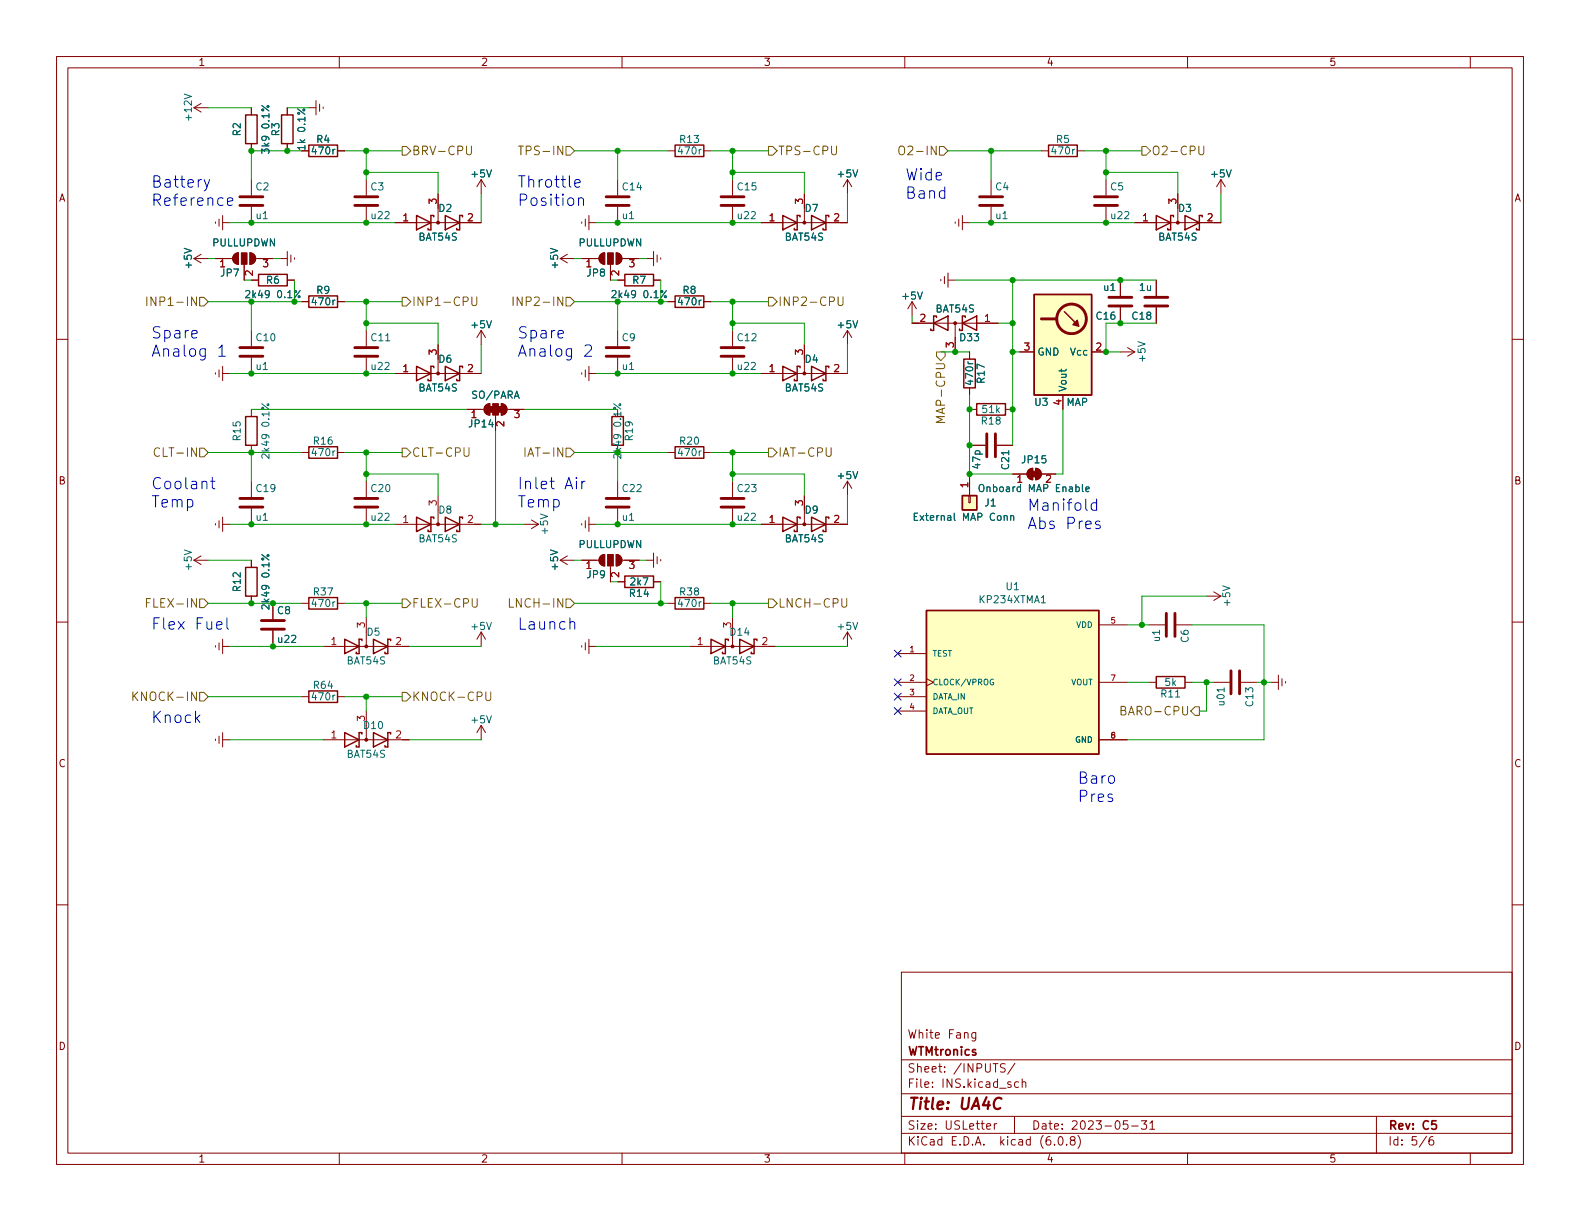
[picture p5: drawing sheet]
<svg xmlns="http://www.w3.org/2000/svg" width="279mm" height="216mm" viewBox="0 0 279 216" stroke-linecap="round" stroke-linejoin="round" font-family="sans-serif">
<g fill="none" stroke="#840000" stroke-width=".18">
<path d="M10 10h259.4v195.9h-259.4zM12 12h255.4v191.9h-255.4zM34.3 19.1l1.3 .7M34.3 19.1h2.5M35.6 18.3l-1.3 .8M44.4 19.1v1.2M50.8 19.1v1.2M54.6 19.1h1.3M55.9 17.8v2.5M56.5 18.4v1.3M57.1 18.9v.3M60 10v2"/>
<path d="M110 10v2M160 10v2M210 10v2M260 10v2M38.1 39.2v.3M38.7 38.7v1.3M39.4 38.1v2.5M39.4 39.4h1.2M44.4 25.4v1.3M44.4 31.8v2.7M44.4 36.6v2.8M50.8 25.4v1.3"/>
<path d="M53.3 26.7h1.3M59.7 26.7h1.3M64.8 31.8v2.7M64.8 36.6v2.8M69.8 39.4h15.3M77.5 34.3v5.1M85.1 31.8v2.5M85.1 31.8l-.8 1.2M85.1 31.8l.8 1.2M102.9 39.2v.3M103.5 38.7v1.3M104.1 38.1v2.5"/>
<path d="M104.1 39.4h1.3M109.2 31.8v2.7M109.2 36.6v2.8M118.1 26.7h1.3M124.5 26.7h1.2M129.5 31.8v2.7M129.5 36.6v2.8M134.6 39.4h15.3M142.2 34.3v5.1M149.9 31.8l-.8 1.2M149.9 31.8v2.5M149.9 31.8l.7 1.2"/>
<path d="M168.9 39.2v.3M169.5 38.7v1.3M170.2 39.4h1.2M170.2 38.1v2.5M175.3 31.8v2.7M175.3 36.6v2.8M184.1 26.7h1.3M190.5 26.7h1.3M195.6 31.8v2.7M195.6 36.6v2.8M200.7 39.4h15.2M208.3 34.3v5.1"/>
<path d="M215.9 31.8l-.8 1.2M215.9 31.8v2.5M215.9 31.8l.8 1.2M10 60h2M34.3 45.7h2.5M34.3 45.7l1.3 .8M35.6 45l-1.3 .7M38.1 45.7h3M41.4 45l.8-.3v2a1.02 1.02 0 0 1-1-.6 1.02 1.02 0 0 1 .2-1.1zM43.2 46.7v2.8M44.2 44.7a1.02 1.02 0 0 1 1 1 1.02 1.02 0 0 1-1 1zM44.4 58.4v2.8"/>
<path d="M44.4 49.5h1.3M45.2 45.7h3.1M49.5 45.7h1.3M50.8 49.5h1.3M50.8 44.5v2.5M51.4 45.1v1.3M52.1 45.6v.2M53.3 53.3h1.3M59.7 53.3h1.3M64.8 58.4v2.8M85.1 58.4v2.6M85.1 58.4l-.8 1.3"/>
<path d="M85.1 58.4l.8 1.3M99.1 45.7h2.5M99.1 45.7l1.2 .8M100.3 45l-1.2 .7M102.9 45.7h3M106.2 45l.7-.3v2a1.02 1.02 0 0 1-.9-.6 1.02 1.02 0 0 1 .2-1.1zM107.9 46.7v2.8M109 44.7a1.02 1.02 0 0 1 1 1 1.02 1.02 0 0 1-1 1zM109.2 58.4v2.8M109.2 49.5h1.3M110 45.7h3M114.3 45.7h1.3"/>
<path d="M115.6 49.5h1.2M115.6 44.5v2.5M116.2 45.1v1.3M116.8 45.6v.2M118.1 53.3h1.3M124.5 53.3h1.2M129.5 58.4v2.8M149.9 58.4v2.6M149.9 58.4l-.8 1.3M149.9 58.4l.7 1.3M161.3 53.3l-.8 1.3M161.3 53.3v2.6"/>
<path d="M161.3 53.3l.8 1.3M161.3 57.2h15.2M166.4 49.4v.3M167 48.9v1.3M167.6 49.5h1.3M167.6 48.3v2.5M168.9 57.2v5M198.1 49.5v2.8M198.1 54.4v2.8M204.5 49.5v2.8M204.5 54.4v2.8M267.4 60h2"/>
<path d="M38.1 65.9v.3M38.7 65.4v1.3M39.4 66h1.2M39.4 64.8v2.5M44.4 63.2v2.8M44.4 72.4v1.3M44.4 78.7v1.3M64.8 63.2v2.8M69.8 66h15.3M77.5 61v5M82.5 72.4h3.1M85.9 71.7l.7-.3v2a1.02 1.02 0 0 1-.9-.6 1.02 1.02 0 0 1 .2-1.1z"/>
<path d="M87.6 73.4v2.8M88.6 71.4a1.02 1.02 0 0 1 1.1 1 1.02 1.02 0 0 1-1.1 1zM89.7 72.4h3M102.9 65.9v.3M103.5 65.4v1.3M104.1 66h1.3M104.1 64.8v2.5M109.2 63.2v2.8M129.5 63.2v2.8M134.6 66h15.3M142.2 61v5M171.4 72.4h1.3"/>
<path d="M171.4 62.2v1.3M171.4 68.6v1.3M171.4 78.7h2.8M176.3 78.7h2.8M177.8 72.4h1.3M180.3 62.2h2.6M188 69.9v2.5M193 62.2h2.6M198.1 62.2h2.6M199.4 61.5l1.3 .7M200.7 62.2l-1.3 .8M34.3 99.1l1.3 .7"/>
<path d="M34.3 99.1h2.5M35.6 98.3l-1.3 .8M38.1 92.6v.2M38.7 92.1v1.2M39.4 91.4v2.6M39.4 92.7h1.2M44.4 85.1v2.8M44.4 89.9v2.8M44.4 99.1v1.2M53.3 80h1.3M59.7 80h1.3M64.8 85.1v2.8"/>
<path d="M64.8 89.9v2.8M69.8 92.7h15.3M77.5 87.6v5.1M92.7 92.7h2.5M94 91.9l1.2 .8M95.2 92.7l-1.2 .8M99.1 99.1h2.5M99.1 99.1l1.2 .7M100.3 98.3l-1.2 .8M102.9 99.1h3M102.9 92.6v.2M103.5 92.1v1.2"/>
<path d="M104.1 91.4v2.6M104.1 92.7h1.3M106.2 98.3l.7-.3v2.1a1.02 1.02 0 0 1-.9-.7 1.02 1.02 0 0 1 .2-1.1zM109 98a1.02 1.02 0 0 1 1 1.1 1.02 1.02 0 0 1-1 1zM109.2 85.1v2.8M109.2 89.9v2.8M110 99.1h3M114.3 99.1h1.3M115.6 97.8v2.5M116.2 98.4v1.3M116.8 98.9v.3M118.1 80h1.3"/>
<path d="M124.5 80h1.2M129.5 85.1v2.8M129.5 89.9v2.8M134.6 92.7h15.3M142.2 87.6v5.1M149.9 85.1v2.5M149.9 85.1l-.8 1.3M149.9 85.1l.7 1.3M171.3 87.6h.3v1.3h-.3zM171.4 83.8v3.8M179.1 83.8h2.5M181.9 83.1l.7-.3v2a1.02 1.02 0 0 1-.9-.6 1.02 1.02 0 0 1 .2-1.1z"/>
<path d="M183.1 82.8v2M183.1 82.8a1.02 1.02 0 0 1 1 1 1.02 1.02 0 0 1-1 1M184.1 83.8h2.6M10 110h2M38.1 114.2v.2M38.7 113.7v1.2M39.4 113v2.6M39.4 114.3h1.2M44.4 105.4v1.3M48.3 106.7v2.8M48.3 111.5v2.8M53.3 106.7h1.3"/>
<path d="M57.1 114.3h15.3M59.7 106.7h1.3M64.8 109.2v5.1M85.1 111.8l-.8 1.2M85.1 111.8v2.5M85.1 111.8l.8 1.2M102.9 114.2v.2M103.5 113.7v1.2M104.1 114.3h1.3M104.1 113v2.6M107.9 100.1v2.8M109.2 102.9h1.3"/>
<path d="M115.6 102.9h1.2M118.1 106.7h1.3M121.9 114.3h15.3M124.5 106.7h1.2M129.5 109.2v5.1M149.9 111.8v2.5M149.9 111.8l-.8 1.2M149.9 111.8l.7 1.2M158.7 115.6h5.1M194.3 110.5h5.1M203.2 110.5h2.8M208 110.5h2.8"/>
<path d="M213.4 105.4h2.5M214.6 104.6l1.3 .8M215.9 105.4l-1.3 .8M226.1 119.4v2.5M267.4 110h2M38.1 130.7v.2M38.7 130.2v1.2M39.4 129.5v2.6M39.4 130.8h1.2M53.3 123.2h1.3M57.1 130.8h15.3M59.7 123.2h1.3"/>
<path d="M64.8 125.7v5.1M85.1 128.3v2.5M85.1 128.3l-.8 1.2M85.1 128.3l.8 1.2M158.7 123.2h5.1M158.7 120.7h5.1M158.7 125.7h5.1M163.8 120l1.3 .7-1.3 .6M194.3 130.8h5.1M194.3 120.7h5.1M203.2 120.7h1.3M209.5 120.7h1.3"/>
<path d="M214.6 120.7h2.8M219.5 120.7h2.7M224.8 120.7h1.3M226.7 120v1.3M227.3 120.5v.3M10 160h2M267.4 160h2M159.4 171.9h108v32h-108zM159.4 197.4h108M159.4 193.4h108M159.4 187.4h108M172.5 182.6v1.2l-.2 .3-.4-.1"/>
<path d="M172.5 182.6h-.4l-.3 .3v.4l.2 .2h.5M174.5 199.2l.7-.2-.1-.3h-.4l-.2 .2v.7h.6M175.8 198.7v1M176.3 198.7h-.3l-.2 .3M177.8 188.1h-.6l-.3 .3 .1 .3 .7 .3v.4l-.2 .2-.6-.1M179.4 197.4v3M179.5 188l-1.3 1.9M180.1 191.4l-.4-.1-.3 .3v.4l.1 .2h.6M180.8 191.4l.2-.1 .3 .1 .1 .9M180.8 190.8v1.5M199.4 198.2h-.7l-.1 .7 .2-.2 .5 .1 .2 .2-.1 .5-.2 .2-.6-.2M200.1 199.1h1.2"/>
<path d="M201.8 198.2h1l-.5 .5 .4 .2v.6l-.2 .2h-.5l-.2-.2M203.3 198.6l.5-.4v1.5M203.3 199.7h.9M243.4 197.4v6.5M60 203.9v2M110 203.9v2M159.4 200.4h108M160 203.9v2M186.5 202.3v.2M187.3 201h.2a.81 .81 0 0 1 .6 .6 .81 .81 0 0 1-.3 .8l-.2 .1a.81 .81 0 0 1-.6-.6 .81 .81 0 0 1 .3-.9zM188.6 202.3v.2M189.5 201.6l-.2-.3v-.2l.2-.1h.5l.1 .3-.1 .2-.6 .2-.1 .2v.4l.2 .2 .5-.1 .1-.2-.1-.4-.2-.2"/>
<path d="M190.6 200.8a1.72 1.72 0 0 1 0 2.2M210 203.9v2M252.3 200.9l-1.3 1.9M253.4 201a.59 .59 0 0 0-.7 .6v.6l.1 .2 .5 .1 .2-.2v-.5l-.1-.2-.4-.1-.3 .3M260 203.9v2"/>
</g>
<path d="M254 198.2h-.8v.7l.2-.2 .5 .1 .1 .2v.5l-.3 .2-.5-.2" fill="none" stroke="#840000" stroke-width=".3"/>
<path d="M177.1 194.3a.88 .88 0 0 0-1 0 .88 .88 0 0 0-.4 .9 .69 .69 0 0 0 .3 .8 .69 .69 0 0 0 .9-.1" fill="none" stroke="#840000" stroke-width=".4"/>
<g fill="none" stroke="#840000" stroke-width=".51">
<path d="M42.4 36.3h4.1M42.4 34.8h4.1M62.7 36.3h4.1M62.7 34.8h4.1M107.2 36.3h4.1M107.2 34.8h4.1M127.5 36.3h4.1M127.5 34.8h4.1M173.2 36.3h4.1M173.2 34.8h4.1M193.5 36.3h4.1M193.5 34.8h4.1"/>
<path d="M184.1 56.4h2.6M196.1 52.6h4.1M196.1 54.1h4.1M202.4 52.6h4.1M202.4 54.1h4.1M42.4 63h4.1M42.4 61.5h4.1M62.7 63h4.1M62.7 61.5h4.1M107.2 63h4.1M107.2 61.5h4.1M127.5 63h4.1"/>
<path d="M127.5 61.5h4.1M174.5 76.7v4.1M176 76.7v4.1M42.4 89.7h4.1M42.4 88.1h4.1M62.7 89.7h4.1M62.7 88.1h4.1M107.2 89.7h4.1M107.2 88.1h4.1M127.5 89.7h4.1M127.5 88.1h4.1M46.2 111.3h4.1"/>
<path d="M46.2 109.7h4.1M206.2 108.5v4M207.8 108.5v4M217.7 118.6v4.1M219.2 118.6v4.1"/>
<circle cx="189.5" cy="56.4" r="2.62"/>
</g>
<g fill="none" stroke="#840000" stroke-width=".25">
<path d="M43.4 20.3h2.1v5.1h-2.1zM49.8 20.3h2v5.1h-2zM54.6 25.7h5.1v2h-5.1zM73.7 38.1l2.5 1.3-2.5 1.2zM76.7 38.4v-.3h-.5v2.5h-.5v-.2M78.7 38.1l2.6 1.3-2.6 1.2zM81.8 38.4v-.3h-.5v2.5h-.5v-.2M119.4 25.7h5.1v2h-5.1zM138.4 38.1l2.6 1.3-2.6 1.2zM141.5 38.4v-.3h-.5v2.5h-.5v-.2M143.5 38.1l2.5 1.3-2.5 1.2zM146.6 38.4v-.3h-.6v2.5h-.5v-.2"/>
<path d="M185.4 25.7h5.1v2h-5.1zM204.5 38.1l2.5 1.3-2.5 1.2zM207.5 38.4v-.3h-.5v2.5h-.5v-.2M209.5 38.1l2.6 1.3-2.6 1.2zM212.6 38.4v-.3h-.5v2.5h-.5v-.2M45.7 48.5h5.1v2h-5.1zM54.6 52.3h5.1v2.1h-5.1zM110.5 48.5h5.1v2h-5.1zM119.4 52.3h5.1v2.1h-5.1zM165.1 57.2l2.5-1.3v2.5zM165.6 56.1v-.2h-.5v2.5h-.5v-.2M170.2 57.2l2.5-1.3v2.5z"/>
<path d="M170.7 56.1v-.2h-.5v2.5h-.5v-.2M182.9 52.1h10.1v17.8h-10.1zM188.2 55.1l2.6 2.6M43.4 73.7h2.1v5h-2.1zM54.6 79h5.1v2h-5.1zM73.7 64.8l2.5 1.2-2.5 1.3zM76.7 65v-.2h-.5v2.5h-.5v-.2M78.7 64.8l2.6 1.2-2.6 1.3zM81.8 65v-.2h-.5v2.5h-.5v-.2M108.2 73.7h2v5h-2zM119.4 79h5.1v2h-5.1zM138.4 64.8l2.6 1.2-2.6 1.3z"/>
<path d="M141.5 65v-.2h-.5v2.5h-.5v-.2M143.5 64.8l2.5 1.2-2.5 1.3zM146.6 65v-.2h-.6v2.5h-.5v-.2M170.4 63.5h2.1v5.1h-2.1zM172.7 71.4h5.1v2h-5.1zM73.7 91.4l2.5 1.3-2.5 1.3zM76.7 91.7v-.3h-.5v2.6h-.5v-.3M78.7 91.4l2.6 1.3-2.6 1.3zM81.8 91.7v-.3h-.5v2.6h-.5v-.3M138.4 91.4l2.6 1.3-2.6 1.3zM141.5 91.7v-.3h-.5v2.6h-.5v-.3M143.5 91.4l2.5 1.3-2.5 1.3z"/>
<path d="M146.6 91.7v-.3h-.6v2.6h-.5v-.3M170.2 87.6h2.5v2.6h-2.5zM43.4 100.3h2.1v5.1h-2.1zM54.6 105.7h5.1v2h-5.1zM61 113l2.5 1.3-2.5 1.3zM64 113.3v-.3h-.5v2.6h-.5v-.3M66 113l2.6 1.3-2.6 1.3zM69.1 113.3v-.3h-.5v2.6h-.5v-.3M110.5 101.9h5.1v2h-5.1zM119.4 105.7h5.1v2h-5.1zM125.7 113l2.6 1.3-2.6 1.3zM128.8 113.3v-.3h-.5v2.6h-.5v-.3"/>
<path d="M130.8 113l2.5 1.3-2.5 1.3zM133.9 113.3v-.3h-.6v2.6h-.5v-.3M163.8 108h30.5v25.4h-30.5zM204.5 119.6h5v2.1h-5zM54.6 122.2h5.1v2h-5.1zM61 129.5l2.5 1.3-2.5 1.3zM64 129.8v-.3h-.5v2.6h-.5v-.3M66 129.5l2.6 1.3-2.6 1.3zM69.1 129.8v-.3h-.5v2.6h-.5v-.3"/>
</g>
<g fill="none" stroke="#006464" stroke-width=".18">
<path d="M46.3 18.7l1.3 .9M43.5 51.5l.4-.1 .3 .3-.8 .9h.8M53.1 51.4l-1 1.2M108.2 51.5l.5-.1 .2 .3-.7 .9h.7M117.8 51.4l-.9 1.2M46.3 71.4l1.3 1M108.5 71.4l1.3 1M46.3 98.1l1.3 .9M47.6 80.3v.8l-.9-.8-.4 .2 .1 .5M109.8 80.3v.8l-.9-.8-.4 .2 .1 .5M161.7 91.3h.4M162.3 90.7h-.6v1.3h.6"/>
<path d="M173.2 85.8l.2-.1a.43 .43 0 0 1 .6 .4v.4a.42 .42 0 0 1-.4 .5 .42 .42 0 0 1-.5-.5zM178.7 91.3l.2-.1h.3l.1 .8M178.7 91.2v.8M192 86.5l.6-.1v-.3h-.4l-.2 .2 .1 .6h.5M47.6 107v.7l-.9-.7-.4 .2 .1 .5M184.1 106.6h.8M175.7 120.1a.46 .46 0 0 0-.6 .5 .46 .46 0 0 0 .6 .4v-.3h-.2"/>
<circle cx="47.4" cy="18.8" r=".18"/>
<circle cx="52.9" cy="52.5" r=".18"/>
<circle cx="117.7" cy="52.5" r=".18"/>
<circle cx="47.4" cy="71.6" r=".18"/>
<circle cx="109.6" cy="71.6" r=".18"/>
<circle cx="47.4" cy="98.2" r=".18"/>
</g>
<g fill="#840000" stroke="#840000" stroke-width=".18">
<path d="M106.2 98.3l.7-.3v2.1a1.02 1.02 0 0 1-.9-.7 1.02 1.02 0 0 1 .2-1.1z"/>
<path d="M107.4 98h1.1v2.1h-1.1z"/>
<path d="M109 98a1.02 1.02 0 0 1 1 1.1 1.02 1.02 0 0 1-1 1z"/>
<path d="M86.6 71.9h.5v1h-.5z"/>
<path d="M85.9 71.7l.7-.3v2a1.02 1.02 0 0 1-.9-.6 1.02 1.02 0 0 1 .2-1.1z"/>
<path d="M87.1 71.4h1v2h-1z"/>
<path d="M88.1 71.9h.5v1h-.5z"/>
<path d="M88.6 71.4a1.02 1.02 0 0 1 1.1 1 1.02 1.02 0 0 1-1.1 1z"/>
<path d="M182.4 83.3h1v1h-1z"/>
<path d="M181.9 83.1l.7-.3v2a1.02 1.02 0 0 1-.9-.6 1.02 1.02 0 0 1 .2-1.1z"/>
<path d="M183.1 82.8a1.02 1.02 0 0 1 1 1 1.02 1.02 0 0 1-1 1z"/>
<path d="M106.2 45l.7-.3v2a1.02 1.02 0 0 1-.9-.6 1.02 1.02 0 0 1 .2-1.1z"/>
<path d="M107.4 44.7h1.1v2h-1.1z"/>
<path d="M109 44.7a1.02 1.02 0 0 1 1 1 1.02 1.02 0 0 1-1 1z"/>
<path d="M41.4 45l.8-.3v2a1.02 1.02 0 0 1-1-.6 1.02 1.02 0 0 1 .2-1.1z"/>
<path d="M42.7 44.7h1v2h-1z"/>
<path d="M44.2 44.7a1.02 1.02 0 0 1 1 1 1.02 1.02 0 0 1-1 1z"/>
<circle cx="64.8" cy="114.3" r=".25"/>
<circle cx="64.8" cy="130.8" r=".25"/>
<circle cx="208.3" cy="39.4" r=".25"/>
<circle cx="77.5" cy="92.7" r=".25"/>
<circle cx="129.5" cy="114.3" r=".25"/>
<circle cx="142.2" cy="92.7" r=".25"/>
<circle cx="77.5" cy="66" r=".25"/>
<circle cx="142.2" cy="39.4" r=".25"/>
<circle cx="168.9" cy="57.1" r=".25"/>
<circle cx="142.2" cy="66" r=".25"/>
<circle cx="77.5" cy="39.4" r=".25"/>
</g>
<g fill="#ffffc2" stroke="#ffffc2" stroke-width=".18">
<path d="M170.2 87.6h2.5v2.6h-2.5z"/>
<path d="M182.9 52.1h10.1v17.8h-10.1z"/>
<path d="M163.8 108h30.5v25.4h-30.5z"/>
</g>
<path d="M189.7 57.4l.8-.8 .3 1.1z" fill="#840000" stroke="#840000" stroke-width=".25"/>
<g fill="none" stroke="#725600" stroke-width=".18">
<path d="M71.1 25.9h.8l.7 .8-.7 .7h-.8zM82.5 25.8v1.3l.3 .3h.3l.3-.3v-1.3M91.7 25.8h.8M92.1 25.8v1.6M100.1 25.9h.7l.8 .8-.8 .7h-.7zM135.9 25.9h.8l.7 .8-.7 .7h-.8zM147 25.8v1.3l.3 .3h.3l.3-.3v-1.3M159 26.1a.51 .51 0 0 1 .6-.3 .51 .51 0 0 1 .4 .5v.6a.51 .51 0 0 1-.5 .5 .51 .51 0 0 1-.5-.5zM166.1 25.9h.8l.7 .8-.7 .7h-.8zM201.9 25.9h.8l.8 .8-.8 .7h-.8zM212 25.8v1.3l.3 .3 .4-.1 .2-.2v-1.3M26 52.5v1.5"/>
<path d="M27.6 52.5v1.5l-.9-1.5v1.5M35.3 52.6h.8l.7 .7-.7 .8h-.8zM71.1 52.6h.8l.7 .7-.7 .8h-.8zM83.4 52.5v1.2l.3 .3h.3l.3-.3v-1.2M90.7 52.5v1.5M92.3 52.5v1.5l-.8-1.5v1.5M100.1 52.6h.7l.8 .7-.8 .8h-.7zM135.9 52.6h.8l.7 .7-.7 .8h-.8zM148.2 52.5v1.2l.3 .3h.3l.3-.3v-1.2M28.2 79.3a.61 .61 0 0 0-.7 0 .61 .61 0 0 0-.2 .7 .57 .57 0 0 0 .3 .6 .57 .57 0 0 0 .6 0M35.3 79.2h.8l.7 .8-.7 .8h-.8zM71.1 79.2h.8l.7 .8-.7 .8h-.8z"/>
<path d="M82.1 79.2v1.2l.2 .3h.3l.3-.3v-1.2M92.8 79.2v1.5M100.1 79.2h.7l.8 .8-.8 .8h-.7zM135.9 79.2h.8l.7 .8-.7 .8h-.8zM146.1 79.2v1.2l.3 .3h.3l.3-.3v-1.2M165.6 62.2h1.5v.8l-.7 .8-.8-.8zM167.1 73.7h-1.6l1.1 .5-1.1 .5h1.6M25.9 106.6h.5M26.6 105.8h-.7v1.6M35.3 105.9h.8l.7 .8-.7 .7h-.8zM71.1 105.9h.8l.7 .8-.7 .7h-.8zM83.5 105.8v1.3l.3 .3 .4-.1 .2-.2v-1.3"/>
<path d="M90.1 105.8v1.6h.7M100.1 105.9h.7l.8 .8-.8 .7h-.7zM135.9 105.9h.8l.7 .8-.7 .7h-.8zM148.9 105.8v1.3l.3 .3h.2l.3-.3v-1.3M23.5 122.4v1.5M23.7 123l.7 .9M24.4 122.4l-.9 .8M35.3 122.4h.8l.7 .8-.7 .8h-.8zM71.1 122.4h.8l.7 .8-.7 .8h-.8zM85.9 122.4v1.2l.3 .3h.3l.3-.3v-1.2M198.2 125.6h.6l.2-.1v-.3l-.1-.2-.7-.1v1.5h.6l.3-.3a.4 .4 0 0 0-.3-.5M211.3 125h.8v1.5h-.8l-.7-.8z"/>
</g>
<g fill="none" stroke="#0000c2" stroke-width=".18">
<path d="M36.1 31.8l.5 1.3M37.1 31.8l-.7 1.8-.3 .2M40.2 35.7l1-.2-.1-.4-.6-.1-.3 .3 .1 .9 .2 .1 .6-.1M101.6 32.4l1-.2-.1-.3-.6-.1-.3 .2 .1 1 .2 .1 .6-.1M102.3 35.2a.5 .5 0 0 1 .9 .1v1M102.3 35v1.3M38.7 61.6l.6-.6v2M38.7 63h1.1M103.5 61.2l.2-.2h.5a.54 .54 0 0 1 .3 .8l-1.1 1.2h1.2M37.3 85.1h.7M37.5 84.4v1.7l.1 .2 .4 .1M101.9 84.4l-.1 .1 .1 .1 .1-.1-.1-.1v.2"/>
<path d="M101.9 85.1v1.3M102.9 85.1v1.3M103.5 85.1a.51 .51 0 0 0-.6 .4M193.9 89l-.6-.1-.3 .4v.6l.2 .2 .1 .1 .6-.1M193.9 88.2v2M194.5 92.2l-.5-.1-.3 .3 .1 .3 .7 .2 .1 .2-.1 .3-.2 .1-.6-.1M38.3 110.6l1-.2-.1-.4-.6-.1-.3 .3 .1 1 .2 .1 .6-.1M40.1 109.2v1.8l.3 .3M100.8 110.1a.5 .5 0 0 1 .8 .1v1.1"/>
</g>
<g fill="none" stroke="#009600" stroke-width=".18">
<path d="M36.8 19.1h7.6M50.8 19.1h3.8M40.6 39.4h29.2M53.3 26.7h-8.9v5.1M61 26.7h10.1M64.8 26.7v5.1M64.8 30.5h12.7v3.8M85.1 34.3v5.1M101.6 26.7h16.5M105.4 39.4h29.2M109.2 26.7v5.1M125.7 26.7h10.2"/>
<path d="M129.5 26.7v5.1M129.5 30.5h12.7v3.8M149.9 34.3v5.1M167.6 26.7h16.5M171.4 39.4h29.3M175.3 26.7v5.1M191.8 26.7h10.1M195.6 30.5h12.7v3.8M195.6 26.7v5.1M215.9 34.3v5.1M36.8 53.3h16.5M36.8 45.7h1.3"/>
<path d="M43.2 49.5h1.2M44.4 53.3v5.1M48.3 45.7h1.2M52.1 49.5v3.8M61 53.3h10.1M64.8 53.3v5.1M64.8 57.2h12.7v3.8M101.6 53.3h16.5M101.6 45.7h1.3M107.9 49.5h1.3M109.2 53.3v5.1M113 45.7h1.3"/>
<path d="M116.8 49.5v3.8M125.7 53.3h10.2M129.5 53.3v5.1M129.5 57.2h12.7v3.8M161.3 55.9v1.3M168.9 49.5h35.6M176.5 57.2h2.6M179.1 49.5v29.2M204.5 57.2h-8.9v5h2.5M40.6 66h29.2M44.4 72.4h38.1M85.1 61v5"/>
<path d="M87.6 76.2v16.5M92.7 72.4h16.5M105.4 66h29.2M149.9 61v5M166.4 62.2h5M171.4 69.9v13.9h7.7M179.1 62.2h1.2M188 72.4v11.4h-1.3M36.8 80h16.5M36.8 99.1h7.6M40.6 92.7h29.2M44.4 80v5.1"/>
<path d="M61 80h10.1M64.8 80v5.1M64.8 83.8h12.7v3.8M85.1 92.7h7.6M101.6 80h16.5M101.6 99.1h1.3M105.4 92.7h29.2M109.2 80v5.1M113 99.1h1.3M125.7 80h10.2M129.5 80v5.1M129.5 83.8h12.7v3.8"/>
<path d="M149.9 87.6v5.1M36.8 106.7h16.5M40.6 114.3h16.5M61 106.7h10.1M64.8 106.7v2.5M72.4 114.3h12.7M101.6 106.7h16.5M105.4 114.3h16.5M107.9 102.9h1.3M116.8 102.9v3.8M125.7 106.7h10.2M129.5 106.7v2.5"/>
<path d="M137.2 114.3h12.7M199.4 110.5h3.8M210.8 110.5h12.7v20.3h-24.1M213.4 105.4h-11.5v5.1M36.8 123.2h16.5M40.6 130.8h16.5M61 123.2h10.1M64.8 123.2v2.5M72.4 130.8h12.7M199.4 120.7h3.8M210.8 120.7h3.8M213.4 120.7v5h-1.3"/>
<path d="M222.2 120.7h2.6"/>
</g>
<path d="M158.1 115l1.3 1.2M159.4 115l-1.3 1.2M158.1 122.6l1.3 1.2M158.1 125.1l1.3 1.2M158.1 120l1.3 1.3M159.4 122.6l-1.3 1.2M159.4 125.1l-1.3 1.2M159.4 120l-1.3 1.3" fill="none" stroke="#000084" stroke-width=".18"/>
<g fill="#009600" stroke="#009600" stroke-width=".18">
<circle cx="129.5" cy="83.8" r=".46"/>
<circle cx="129.5" cy="92.7" r=".46"/>
<circle cx="129.5" cy="80" r=".46"/>
<circle cx="129.5" cy="106.7" r=".46"/>
<circle cx="116.8" cy="106.7" r=".46"/>
<circle cx="109.2" cy="92.7" r=".46"/>
<circle cx="129.5" cy="66" r=".46"/>
<circle cx="129.5" cy="57.2" r=".46"/>
<circle cx="109.2" cy="53.3" r=".46"/>
<circle cx="129.5" cy="39.4" r=".46"/>
<circle cx="116.8" cy="53.3" r=".46"/>
<circle cx="109.2" cy="66" r=".46"/>
<circle cx="129.5" cy="53.3" r=".46"/>
<circle cx="109.2" cy="39.4" r=".46"/>
<circle cx="50.8" cy="26.7" r=".46"/>
<circle cx="64.8" cy="26.7" r=".46"/>
<circle cx="44.4" cy="53.3" r=".46"/>
<circle cx="44.4" cy="66" r=".46"/>
<circle cx="44.4" cy="26.7" r=".46"/>
<circle cx="44.4" cy="39.4" r=".46"/>
<circle cx="87.6" cy="92.7" r=".46"/>
<circle cx="64.8" cy="106.7" r=".46"/>
<circle cx="64.8" cy="92.7" r=".46"/>
<circle cx="64.8" cy="83.8" r=".46"/>
<circle cx="64.8" cy="80" r=".46"/>
<circle cx="64.8" cy="123.2" r=".46"/>
<circle cx="64.8" cy="53.3" r=".46"/>
<circle cx="52.1" cy="53.3" r=".46"/>
<circle cx="64.8" cy="30.5" r=".46"/>
<circle cx="64.8" cy="39.4" r=".46"/>
<circle cx="64.8" cy="66" r=".46"/>
<circle cx="64.8" cy="57.2" r=".46"/>
<circle cx="44.4" cy="106.7" r=".46"/>
<circle cx="48.3" cy="106.7" r=".46"/>
<circle cx="48.3" cy="114.3" r=".46"/>
<circle cx="44.4" cy="92.7" r=".46"/>
<circle cx="44.4" cy="80" r=".46"/>
<circle cx="195.6" cy="30.5" r=".46"/>
<circle cx="195.6" cy="39.4" r=".46"/>
<circle cx="179.1" cy="49.5" r=".46"/>
<circle cx="175.3" cy="39.4" r=".46"/>
<circle cx="195.6" cy="26.7" r=".46"/>
<circle cx="198.1" cy="49.5" r=".46"/>
<circle cx="175.3" cy="26.7" r=".46"/>
<circle cx="195.6" cy="62.2" r=".46"/>
<circle cx="179.1" cy="72.4" r=".46"/>
<circle cx="179.1" cy="57.2" r=".46"/>
<circle cx="179.1" cy="62.2" r=".46"/>
<circle cx="129.5" cy="26.7" r=".46"/>
<circle cx="129.5" cy="30.5" r=".46"/>
<circle cx="109.2" cy="26.7" r=".46"/>
<circle cx="171.4" cy="83.8" r=".46"/>
<circle cx="171.4" cy="78.7" r=".46"/>
<circle cx="171.4" cy="72.4" r=".46"/>
<circle cx="168.9" cy="62.2" r=".46"/>
<circle cx="213.4" cy="120.7" r=".46"/>
<circle cx="223.5" cy="120.7" r=".46"/>
<circle cx="198.1" cy="57.2" r=".46"/>
<circle cx="201.9" cy="110.5" r=".46"/>
</g>
<g font-size="2.8" fill="#0000c2">
<text x="26.7" y="33.2">Battery</text>
<text x="91.4" y="33.2">Throttle</text>
<text x="160" y="31.9">Wide</text>
<text x="160" y="35.1">Band</text>
<text x="26.7" y="36.4">Reference</text>
<text x="91.4" y="36.4">Position</text>
<text x="26.7" y="59.9">Spare</text>
<text x="91.4" y="59.9">Spare</text>
<text x="26.7" y="63.1">Analog 1</text>
<text x="91.4" y="63.1">Analog 2</text>
<text x="26.7" y="86.5">Coolant</text>
<text x="26.7" y="89.8">Temp</text>
<text x="91.4" y="86.5">Inlet Air</text>
<text x="91.4" y="89.8">Temp</text>
<text x="181.6" y="90.3">Manifold</text>
<text x="181.6" y="93.6">Abs Pres</text>
<text x="26.7" y="111.3">Flex Fuel</text>
<text x="91.4" y="111.3">Launch</text>
<text x="26.7" y="127.9">Knock</text>
<text x="190.5" y="138.6">Baro</text>
<text x="190.5" y="141.8">Pres</text>
</g>
<text font-size="2.8" fill="#840000" x="160.4" y="196.2">Title: UA4C</text>
<g font-size="2.1" fill="#725600">
<text x="72.8" y="27.4">BRV-CPU</text>
<text x="93" y="27.4">TPS-IN</text>
<text x="137.5" y="27.4">TPS-CPU</text>
<text x="160.3" y="27.4">O2-IN</text>
<text x="203.6" y="27.4">O2-CPU</text>
<text x="27.6" y="54.1">INP1-IN</text>
<text x="72.8" y="54.1">INP1-CPU</text>
<text x="92.4" y="54.1">INP2-IN</text>
<text x="137.5" y="54.1">INP2-CPU</text>
<text x="167.1" y="73.8" transform="rotate(-90 167.1 73.8)">MAP-CPU</text>
<text x="28.2" y="80.8">CLT-IN</text>
<text x="72.8" y="80.8">CLT-CPU</text>
<text x="93.7" y="80.8">IAT-IN</text>
<text x="137.5" y="80.8">IAT-CPU</text>
<text x="26.9" y="107.4">FLEX-IN</text>
<text x="72.8" y="107.4">FLEX-CPU</text>
<text x="91.2" y="107.4">LNCH-IN</text>
<text x="137.5" y="107.4">LNCH-CPU</text>
<text x="24.6" y="124">KNOCK-IN</text>
<text x="72.8" y="124">KNOCK-CPU</text>
<text x="199" y="126.5">BARO-CPU</text>
</g>
<g font-size="2.1" fill="#840000">
<text x="160.4" y="183.6">White Fang</text>
<text x="160.4" y="189.7">Sheet: /INPUTS/</text>
<text x="160.4" y="186.7">WTMtronics</text>
<text x="160.4" y="192.4">File: INS.kicad_sch</text>
<text x="160.4" y="202.5">KiCad E.D.A. kicad (6.0.8)</text>
<text x="160.4" y="199.7">Size: USLetter</text>
<text x="182.4" y="199.7">Date: 2023-05-31</text>
<text x="245.4" y="199.7">Rev: C5</text>
<text x="245.4" y="202.5">Id: 5/6</text>
</g>
<g font-size="1.8" fill="#840000">
<text x="35" y="11.6">1</text>
<text x="85" y="11.6">2</text>
<text x="135" y="11.6">3</text>
<text x="185" y="11.6">4</text>
<text x="235" y="11.6">5</text>
<text x="10.3" y="35.6">A</text>
<text x="267.7" y="35.6">A</text>
<text x="10.3" y="85.7">B</text>
<text x="267.7" y="85.7">B</text>
<text x="10.3" y="135.6">C</text>
<text x="267.7" y="135.6">C</text>
<text x="10.3" y="185.7">D</text>
<text x="267.7" y="185.7">D</text>
<text x="35" y="205.6">1</text>
<text x="85" y="205.6">2</text>
<text x="135" y="205.6">3</text>
<text x="185" y="205.6">4</text>
<text x="235" y="205.6">5</text>
</g>
<g font-size="1.8" fill="#006464">
<text x="33.9" y="21.1" transform="rotate(-90 33.9 21.1)">+12V</text>
<text x="42.5" y="24" transform="rotate(-90 42.5 24)">R2</text>
<text x="49.4" y="24" transform="rotate(-90 49.4 24)">R3</text>
<text x="47.6" y="26.6" transform="rotate(-90 47.6 26.6)">3k9 0.1%</text>
<text x="54" y="26.1" transform="rotate(-90 54 26.1)">1k 0.1%</text>
<text x="55.3" y="27.3">470r</text>
<text x="56" y="25.3">R4</text>
<text x="120.1" y="27.3">470r</text>
<text x="120.3" y="25.3">R13</text>
<text x="186.1" y="27.3">470r</text>
<text x="186.8" y="25.3">R5</text>
<text x="45.3" y="33.7">C2</text>
<text x="65.6" y="33.7">C3</text>
<text x="83.5" y="31.4">+5V</text>
<text x="110.2" y="33.7">C14</text>
<text x="130.5" y="33.7">C15</text>
<text x="148.3" y="31.4">+5V</text>
<text x="176.1" y="33.7">C4</text>
<text x="196.4" y="33.7">C5</text>
<text x="214.3" y="31.4">+5V</text>
<text x="45.3" y="38.7">u1</text>
<text x="65.7" y="38.7">u22</text>
<text x="77.6" y="37.5">D2</text>
<text x="110.1" y="38.7">u1</text>
<text x="130.5" y="38.7">u22</text>
<text x="142.4" y="37.5">D7</text>
<text x="176.1" y="38.7">u1</text>
<text x="196.6" y="38.7">u22</text>
<text x="208.4" y="37.5">D3</text>
<text x="33.9" y="47.3" transform="rotate(-90 33.9 47.3)">+5V</text>
<text x="37.5" y="43.6">PULLUPDWN</text>
<text x="74.1" y="42.5">BAT54S</text>
<text x="98.7" y="47.3" transform="rotate(-90 98.7 47.3)">+5V</text>
<text x="102.3" y="43.6">PULLUPDWN</text>
<text x="138.8" y="42.5">BAT54S</text>
<text x="204.9" y="42.5">BAT54S</text>
<text x="39.1" y="48.9">JP7</text>
<text x="44" y="52.7">2k49 0.1%</text>
<text x="47.1" y="50.2">R6</text>
<text x="55.3" y="54">470r</text>
<text x="56" y="51.9">R9</text>
<text x="103.8" y="48.9">JP8</text>
<text x="108.8" y="52.7">2k49 0.1%</text>
<text x="111.9" y="50.2">R7</text>
<text x="120.1" y="54">470r</text>
<text x="120.8" y="51.9">R8</text>
<text x="159.7" y="53">+5V</text>
<text x="195.2" y="51.4">u1</text>
<text x="201.5" y="51.4">1u</text>
<text x="83.5" y="58">+5V</text>
<text x="148.3" y="58">+5V</text>
<text x="165.5" y="55.2">BAT54S</text>
<text x="193.9" y="56.5">C16</text>
<text x="200.3" y="56.5">C18</text>
<text x="45.3" y="65.4">u1</text>
<text x="45.4" y="60.3">C10</text>
<text x="65.7" y="60.3">C11</text>
<text x="65.7" y="65.4">u22</text>
<text x="77.6" y="64.1">D6</text>
<text x="110" y="60.3">C9</text>
<text x="110.1" y="65.4">u1</text>
<text x="130.5" y="60.3">C12</text>
<text x="130.5" y="65.4">u22</text>
<text x="142.4" y="64.1">D4</text>
<text x="169.8" y="60.3">D33</text>
<text x="183.4" y="62.9">GND</text>
<text x="189.4" y="62.9">Vcc</text>
<text x="202.6" y="63.8" transform="rotate(-90 202.6 63.8)">+5V</text>
<text x="74.1" y="69.2">BAT54S</text>
<text x="83.6" y="70.5">SO/PARA</text>
<text x="138.8" y="69.2">BAT54S</text>
<text x="172.1" y="67.9" transform="rotate(-90 172.1 67.9)">470r</text>
<text x="174.1" y="67.7" transform="rotate(-90 174.1 67.7)">R17</text>
<text x="183" y="71.8">U3</text>
<text x="188.5" y="71.8">MAP</text>
<text x="188.6" y="69.3" transform="rotate(-90 188.6 69.3)">Vout</text>
<text x="42.5" y="77.8" transform="rotate(-90 42.5 77.8)">R15</text>
<text x="83" y="75.6">JP14</text>
<text x="111.9" y="77.8" transform="rotate(-90 111.9 77.8)">R19</text>
<text x="173.6" y="75.1">R18</text>
<text x="173.8" y="73">51k</text>
<text x="47.6" y="80.4" transform="rotate(-90 47.6 80.4)">2k49 0.1%</text>
<text x="55.3" y="80.6">470r</text>
<text x="55.5" y="78.6">R16</text>
<text x="120.1" y="80.6">470r</text>
<text x="120.3" y="78.6">R20</text>
<text x="173.4" y="82.8" transform="rotate(-90 173.4 82.8)">47p</text>
<text x="178.4" y="82.9" transform="rotate(-90 178.4 82.9)">C21</text>
<text x="180.8" y="81.9">JP15</text>
<text x="45.4" y="87">C19</text>
<text x="65.7" y="87">C20</text>
<text x="110.2" y="87">C22</text>
<text x="130.5" y="87">C23</text>
<text x="148.3" y="84.7">+5V</text>
<text x="173.8" y="87">Onboard MAP Enable</text>
<text x="174.2" y="89.5">J1</text>
<text x="45.3" y="92.1">u1</text>
<text x="65.7" y="92.1">u22</text>
<text x="74.1" y="95.9">BAT54S</text>
<text x="77.6" y="90.8">D8</text>
<text x="96.9" y="94.3" transform="rotate(-90 96.9 94.3)">+5V</text>
<text x="110.1" y="92.1">u1</text>
<text x="130.5" y="92.1">u22</text>
<text x="138.8" y="95.9">BAT54S</text>
<text x="142.4" y="90.8">D9</text>
<text x="162.3" y="92.1">External MAP Conn</text>
<text x="33.9" y="100.7" transform="rotate(-90 33.9 100.7)">+5V</text>
<text x="98.7" y="100.7" transform="rotate(-90 98.7 100.7)">+5V</text>
<text x="102.3" y="96.9">PULLUPDWN</text>
<text x="42.5" y="104.5" transform="rotate(-90 42.5 104.5)">R12</text>
<text x="47.6" y="107.1" transform="rotate(-90 47.6 107.1)">2k49 0.1%</text>
<text x="55.3" y="107.3">470r</text>
<text x="55.5" y="105.3">R37</text>
<text x="103.8" y="102.2">JP9</text>
<text x="111.4" y="105.5">R14</text>
<text x="111.6" y="103.5">2k7</text>
<text x="120.1" y="107.3">470r</text>
<text x="120.3" y="105.3">R38</text>
<text x="173.4" y="106.7">KP234XTMA1</text>
<text x="177.9" y="104.3">U1</text>
<text x="217.6" y="107" transform="rotate(-90 217.6 107)">+5V</text>
<text x="49.1" y="108.6">C8</text>
<text x="49.2" y="113.7">u22</text>
<text x="64.9" y="112.4">D5</text>
<text x="83.5" y="111.4">+5V</text>
<text x="129.2" y="112.4">D14</text>
<text x="148.3" y="111.4">+5V</text>
<text x="205.1" y="113.4" transform="rotate(-90 205.1 113.4)">u1</text>
<text x="210.2" y="113.6" transform="rotate(-90 210.2 113.6)">C6</text>
<text x="61.4" y="117.5">BAT54S</text>
<text x="126.1" y="117.5">BAT54S</text>
<text x="55.3" y="123.8">470r</text>
<text x="55.5" y="121.8">R64</text>
<text x="205.4" y="123.3">R11</text>
<text x="206" y="121.3">5k</text>
<text x="216.5" y="124.7" transform="rotate(-90 216.5 124.7)">u01</text>
<text x="221.6" y="124.8" transform="rotate(-90 221.6 124.8)">C13</text>
<text x="64.4" y="128.9">D10</text>
<text x="83.5" y="127.9">+5V</text>
<text x="61.4" y="134">BAT54S</text>
</g>
<g font-size="1.8" fill="#a90000">
<text x="71.3" y="39.1">1</text>
<text x="77.2" y="36.1" transform="rotate(-90 77.2 36.1)">3</text>
<text x="82.7" y="39.1">2</text>
<text x="136" y="39.1">1</text>
<text x="142" y="36.1" transform="rotate(-90 142 36.1)">3</text>
<text x="147.5" y="39.1">2</text>
<text x="202.1" y="39.1">1</text>
<text x="208" y="36.1" transform="rotate(-90 208 36.1)">3</text>
<text x="213.5" y="39.1">2</text>
<text x="38.9" y="47.2">1</text>
<text x="46.5" y="47.2">3</text>
<text x="103.6" y="47.2">1</text>
<text x="111.3" y="47.2">3</text>
<text x="44.7" y="48.8" transform="rotate(-90 44.7 48.8)">2</text>
<text x="109.5" y="48.8" transform="rotate(-90 109.5 48.8)">2</text>
<text x="162.7" y="56.9">2</text>
<text x="174.1" y="56.9">1</text>
<text x="71.3" y="65.8">1</text>
<text x="77.2" y="62.7" transform="rotate(-90 77.2 62.7)">3</text>
<text x="82.7" y="65.8">2</text>
<text x="136" y="65.8">1</text>
<text x="142" y="62.7" transform="rotate(-90 142 62.7)">3</text>
<text x="147.5" y="65.8">2</text>
<text x="168.7" y="61.5" transform="rotate(-90 168.7 61.5)">3</text>
<text x="181.1" y="62">3</text>
<text x="193.8" y="62">2</text>
<text x="187.7" y="71.6" transform="rotate(-90 187.7 71.6)">4</text>
<text x="83.3" y="73.9">1</text>
<text x="89.2" y="75.4" transform="rotate(-90 89.2 75.4)">2</text>
<text x="90.9" y="73.9">3</text>
<text x="77.2" y="89.4" transform="rotate(-90 77.2 89.4)">3</text>
<text x="142" y="89.4" transform="rotate(-90 142 89.4)">3</text>
<text x="171.2" y="86.2" transform="rotate(-90 171.2 86.2)">1</text>
<text x="179.8" y="85.3">1</text>
<text x="184.9" y="85.3">2</text>
<text x="71.3" y="92.5">1</text>
<text x="82.7" y="92.5">2</text>
<text x="136" y="92.5">1</text>
<text x="147.5" y="92.5">2</text>
<text x="103.6" y="100.6">1</text>
<text x="111.3" y="100.6">3</text>
<text x="109.5" y="102.1" transform="rotate(-90 109.5 102.1)">2</text>
<text x="64.5" y="111" transform="rotate(-90 64.5 111)">3</text>
<text x="129.3" y="111" transform="rotate(-90 129.3 111)">3</text>
<text x="58.6" y="114">1</text>
<text x="70" y="114">2</text>
<text x="123.3" y="114">1</text>
<text x="134.8" y="114">2</text>
<text x="58.6" y="130.6">1</text>
<text x="64.5" y="127.5" transform="rotate(-90 64.5 127.5)">3</text>
<text x="70" y="130.6">2</text>
</g>
<text font-size="1.8" fill="#009600" x="109.9" y="80.4" transform="rotate(-90 109.9 80.4)">2k49 0.1%</text>
<g font-size="1.4" fill="#006464">
<text x="190.3" y="111">VDD</text>
<text x="164.8" y="116.1">TEST</text>
<text x="164.8" y="121.2">CLOCK/VPROG</text>
<text x="164.8" y="123.7">DATA_IN</text>
<text x="189.4" y="121.2">VOUT</text>
<text x="164.8" y="126.2">DATA_OUT</text>
<text x="190.1" y="131.3">GND</text>
</g>
<g font-size="1.4" fill="#a90000">
<text x="196.5" y="110.2">5</text>
<text x="160.9" y="115.3">1</text>
<text x="160.9" y="120.4">2</text>
<text x="160.9" y="122.9">3</text>
<text x="160.9" y="125.5">4</text>
<text x="196.5" y="120.4">7</text>
<text x="196.5" y="130.6">8</text>
</g>
</svg>
